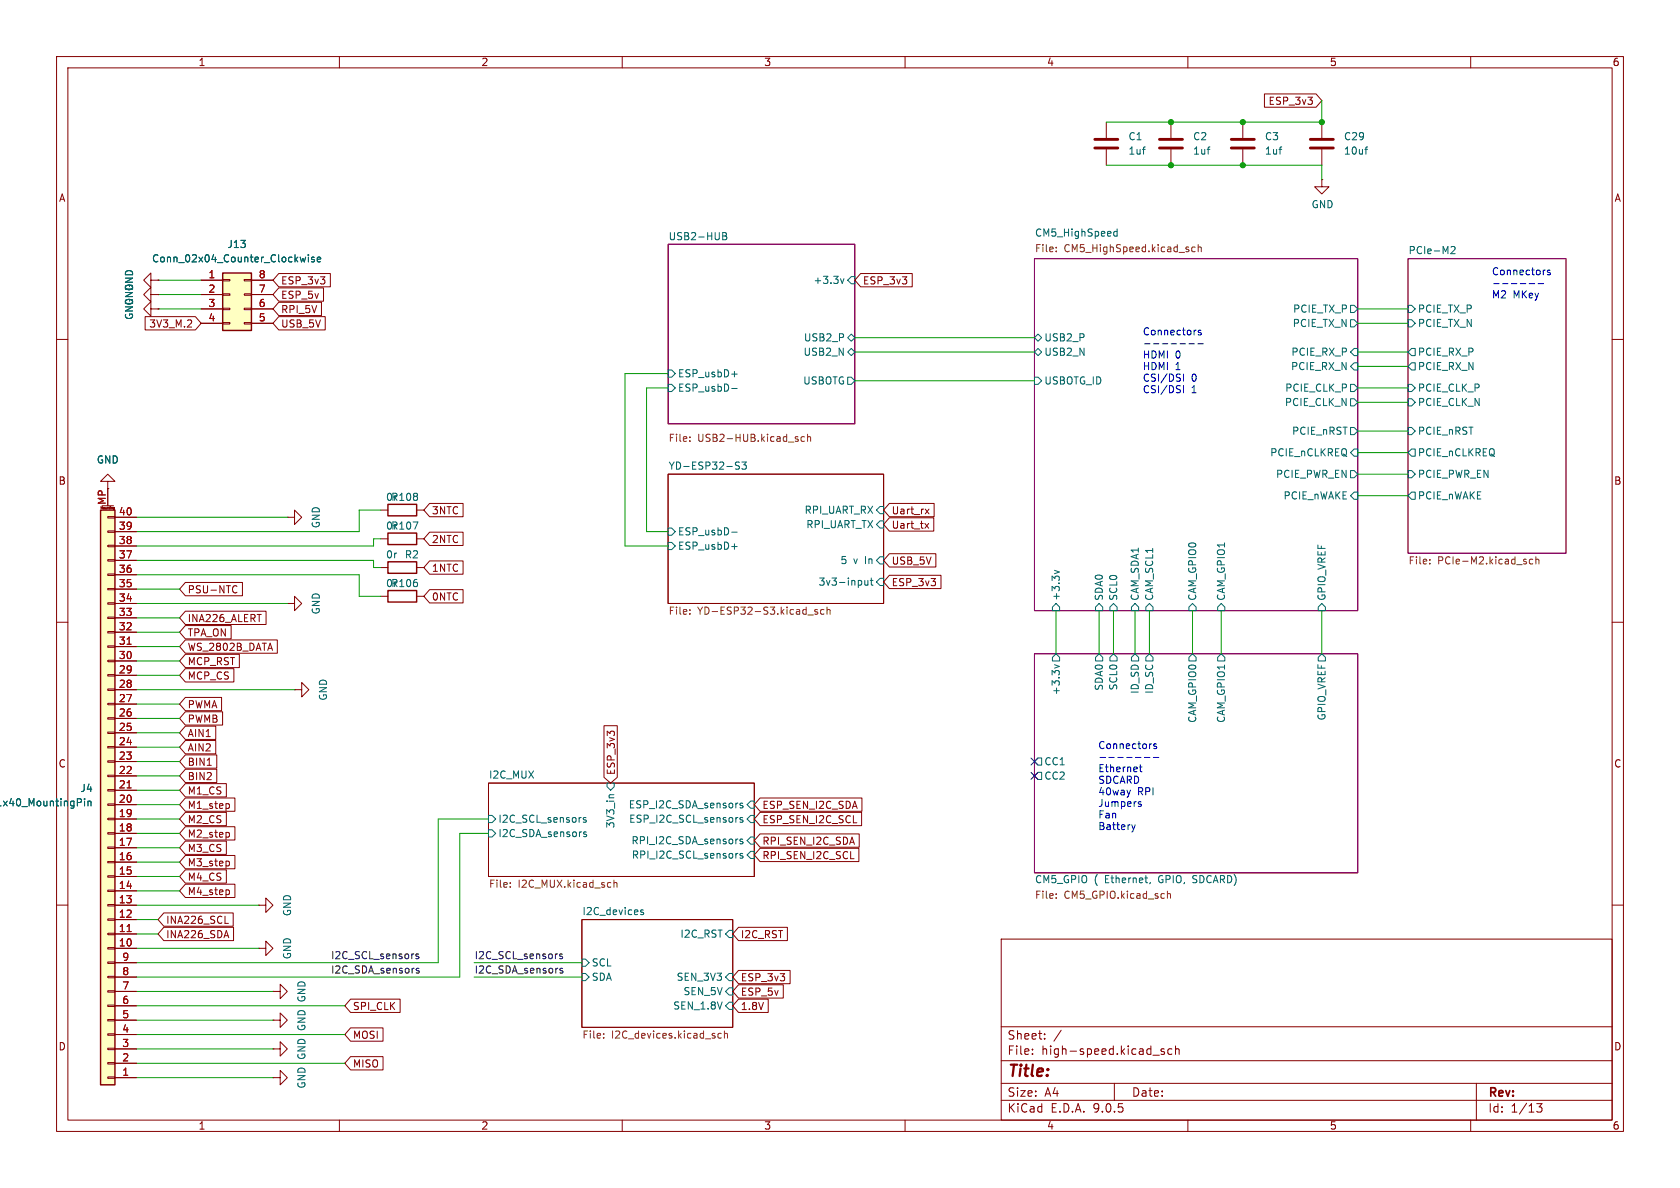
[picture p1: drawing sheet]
<svg xmlns="http://www.w3.org/2000/svg" width="297mm" height="210mm" viewBox="0 0 297 210" stroke-linecap="round" stroke-linejoin="round" font-family="sans-serif">
<g fill="none" stroke="#840000" stroke-width=".18">
<path d="M10 10h277v190h-277zM12 12h273v186h-273zM60 10v2M110 10v2M160 10v2M210 10v2M260 10v2M195.6 21.6v2.8M195.6 26.4v2.8M207 21.6v2.8M207 26.4v2.8M26.7 49.5v1.3l-1.3-1.3 1.3-1.2v1.2h1.2"/>
<path d="M26.7 52.1v1.2l-1.3-1.2 1.3-1.3v1.3h1.2M26.7 54.6v1.3l-1.3-1.3 1.3-1.3v1.3h1.2M27.9 49.5h.1M27.9 52.1h.1M27.9 54.6h.1M10 60h2M285 60h2M19 85.1h-1.2l1.2-1.3 1.3 1.3h-1.3v1.3M50.8 91.4h1.3v1.3l1.2-1.3-1.2-1.2v1.2M50.8 91.4h.1M67.3 90.2h1.3M73.7 90.2h1.2"/>
<path d="M118.1 83.8h38.1v22.9h-38.1zM10 110h2M50.8 106.7h1.3v1.3l1.2-1.3-1.2-1.3v1.3M50.8 106.7h.1M285 110h2M52.1 121.9h1.2v1.3l1.3-1.3-1.3-1.2v1.2M52.1 121.9h.1M86.4 138.4h46.9v16.5h-46.9zM10 160h2M102.9 162.6h26.6v19h-26.6zM177 166h108v32h-108zM285 160h2"/>
<path d="M48.3 190.5h1.2v1.3l1.3-1.3-1.3-1.3v1.3M48.3 190.5h.1M60 198v2M110 198v2M160 198v2M177 194.5h108M177 191.5h108M177 187.5h108M177 181.5h108M182.5 186.3v.1M182.5 185.5v.1M184.7 183.6v.1"/>
<path d="M184.7 182.8v.1M187.6 182.1l-1.3 2M197 191.5v3M203.8 186.5h1.2M205.8 185.5l-.3-.1-.3 .2 .1 .2 .5 .2v.3h-.6M207.2 185.5l-.5-.1-.2 .3v.4l.1 .2h.6M207.8 185.5l.2-.1 .4 .1 .1 .9M207.8 184.9v1.5M210 198v2M260 198v2M261 191.5v6.5M271.7 195.1h.9l-.5 .6 .4 .1v.7l-.2 .1-.6-.1"/>
</g>
<path d="M118.1 43.2h33v31.7h-33zM182.9 45.7h57.1v62.3h-57.1zM248.9 45.7h28v52.1h-28zM182.9 115.6h57.1v38.7h-57.1z" fill="none" stroke="#840084" stroke-width=".18"/>
<g fill="none" stroke="#006464" stroke-width=".18">
<path d="M202 26.4h.5M202.3 26h.2M213.4 26.4h.5M213.8 26h.1M127.8 41.1h.4l.2 .3-.2 .3 .2 .1 .1 .3-.3 .3h-.4zM127.8 41.7h.4M148.6 49.3l.3 .8 .3-.8M149.9 59.7l.6-.6 .6 .6-.6 .6zM150.5 48.9h.6v1.3h-.6l-.6-.7zM182.9 59.7l.6-.6 .6 .6-.6 .6zM197.5 40.5v1.2M197.5 41l-.4-.1-.2 .2 .1 .6h.5"/>
<path d="M238.8 54h.6l.6 .6-.6 .6h-.6zM238.8 56.5h.6l.6 .7-.6 .6h-.6zM248.9 54h.7l.6 .6-.6 .6h-.7zM248.9 56.5h.7l.6 .7-.6 .6h-.7zM256.5 43.7l.5-.1 .2 .3-.7 .9h.7M118.1 65.4h.6l.7 .6-.7 .7h-.6zM118.1 67.9h.6l.7 .7-.7 .6h-.6zM129.4 66.1h.9M129.4 68.7h.9M149.9 62.2l.6-.6 .6 .6-.6 .7zM149.9 66.7h.6l.6 .6-.6 .6h-.6zM182.9 62.2l.6-.6 .6 .6-.6 .7z"/>
<path d="M182.9 66.7h.6l.6 .6-.6 .6h-.6zM238.8 67.9h.6l.6 .7-.6 .6h-.6zM238.8 70.5h.6l.6 .6-.6 .7h-.6zM238.8 75.6h.6l.6 .6-.6 .6h-.6zM238.8 62.2l.6-.6h.6v1.3h-.6zM238.8 64.8l.6-.7h.6v1.3h-.6zM239.4 79.4h.6v1.2h-.6l-.6-.6zM248.9 67.9h.7l.6 .7-.6 .6h-.7zM248.9 70.5h.7l.6 .6-.6 .7h-.7zM248.9 75.6h.7l.6 .6-.6 .6h-.7zM249.6 79.4h.6v1.2h-.6l-.7-.6zM249.6 61.6h.6v1.3h-.6l-.7-.7z"/>
<path d="M249.6 64.1h.6v1.3h-.6l-.7-.6zM118.1 95.9h.6l.7 .6-.7 .7h-.6zM118.1 93.3h.6l.7 .7-.7 .6h-.6zM129.4 96.6h.9M129.4 94.1h.9M130.7 81.7h-.5l-.1 .1v.4l.5 .2 .1 .3-.2 .2h-.5M131.2 81.7h.7l-.4 .5 .4 .1v.5l-.2 .1-.5-.1M154.9 99.1l.7-.7h.6v1.3h-.6zM154.9 92.7l.7-.6h.6v1.2h-.6zM155.6 89.5h.6v1.3h-.6l-.7-.6zM238.8 83.2h.6l.6 .6-.6 .7h-.6zM239.4 87h.6v1.3h-.6l-.6-.7z"/>
<path d="M248.9 83.2h.7l.6 .6-.6 .7h-.7zM249.6 87h.6v1.3h-.6l-.7-.7zM152.9 102.6v.8h.3l.2-.1M153.4 102.6v.8M153.9 102.6h.4M154 102.2v1.1l.3 .1M154.9 102.9l.7-.7h.6v1.3h-.6zM186.4 100.8l.9 .3-.9 .3M186.4 117.5l.9 .3-.9 .3M186.7 106.7l.6 .6v.7h-1.2v-.7zM186.7 115.6l.6 .6v.6h-1.2v-.6zM194.3 106.7l.6 .6v.7h-1.2v-.7z"/>
<path d="M194.3 115.6l.6 .6v.6h-1.2v-.6zM196.8 106.7l.7 .6v.7h-1.3v-.7zM196.8 115.6l.7 .6v.6h-1.3v-.6zM200.7 106.7l.6 .6v.7h-1.3v-.7zM200.7 115.6l.6 .6v.6h-1.3v-.6zM203.2 106.7l.6 .6v.7h-1.2v-.7zM203.2 115.6l.6 .6v.6h-1.2v-.6zM210.8 106.7l.7 .6v.7h-1.3v-.7zM210.8 115.6l.7 .6v.6h-1.3v-.6zM215.9 106.7l.6 .6v.7h-1.2v-.7zM215.9 115.6l.6 .6v.6h-1.2v-.6zM233 107.3l.7-.6 .6 .6v.7h-1.3z"/>
<path d="M233.7 115.6l.6 .6v.6h-1.3v-.6zM107.3 138.4h1.3v.7l-.7 .6-.6-.6zM183.5 134h.6v1.3h-.6l-.6-.7zM183.5 136.5h.6v1.3h-.6l-.6-.6zM86.4 144.1h.6l.6 .7-.6 .6h-.6zM86.4 146.7h.6l.6 .6-.6 .7h-.6zM103.6 144.6l-.3-.1-.2 .2 .1 .2 .4 .1v.3h-.5M103.7 147.1h-.3l-.2 .1v.2l.5 .1v.3h-.5M108.5 140.5h-.8M130.3 150.9h.1M131.3 144.6l-.3-.1-.2 .2 .1 .2 .4 .1v.3h-.5M131.3 142h-.3l-.2 .2 .1 .1 .4 .2v.3h-.5"/>
<path d="M131.3 148.4l-.3-.1-.2 .2 .1 .2 .4 .1v.3h-.5M131.3 150.9h-.3l-.2 .1 .1 .2 .4 .1v.3h-.5M132.7 144.1h.6v1.3h-.6l-.6-.6zM132.7 141.6h.6v1.3h-.6l-.6-.7zM132.7 150.5h.6v1.3h-.6l-.6-.7zM132.7 148h.6v1.2h-.6l-.6-.6zM203.4 156l-.2 .2M102.9 169.5h.6l.6 .7-.6 .6h-.6zM102.9 172.1h.6l.6 .6-.6 .7h-.6zM113.7 160.9l-.3-.1-.1 .2v.2l.4 .1v.3h-.4M128.9 174.6h.6v1.3h-.6l-.6-.6zM128.9 164.5h.6v1.2h-.6l-.6-.6z"/>
<path d="M128.9 172.1h.6v1.3h-.6l-.6-.7zM128.9 177.2h.6v1.2h-.6l-.6-.6z"/>
</g>
<g fill="none" stroke="#725600" stroke-width=".18">
<path d="M186.7 43.7v.1M186.7 44.4v.1M211.3 43.7h-.4l-.2 .2 .1 .5h.5M211.8 43.8l.2-.1h.3l.1 .8M211.8 43.2v1.3M122 77.9v.1M122 77.2v.2M142.2 77.2h-.3l-.3 .2 .1 .6h.5M142.8 77.3l.1-.1h.3l.1 .8M142.8 76.8v1.2M252.8 99.6v.1M252.8 98.9v.1"/>
<path d="M271 98.9h-.4l-.2 .2 .1 .5h.5M271.5 99l.2-.1h.3l.1 .8M271.5 98.4v1.3M122 107.8v.1M122 108.5v.1M142.8 108.7h1M144.5 107.8l-.3-.1-.2 .2 .1 .2 .4 .1v.3h-.5M145.7 107.8l-.4-.1-.2 .3 .1 .5h.5M146.2 107.9l.2-.2 .3 .1 .1 .8M146.2 107.3v1.3M90.2 156.7v.1M90.2 156.1v.1"/>
<path d="M108.5 155.6v1.2M108.5 156.1l.2-.1 .3 .1 .1 .7M186.7 158v.1M186.7 158.7v.1M206.4 157.5v1.3M206.4 158.1l.2-.1h.3v.8M106.7 183.4v.1M106.7 182.7v.2M127.5 182.7h-.3l-.3 .2 .1 .6h.5M128.1 182.8l.1-.1h.4v.8M128.1 182.2v1.3"/>
</g>
<path d="M68.6 89.2h5.1v2h-5.1z" fill="none" stroke="#840000" stroke-width=".25"/>
<path d="M193.5 24.6h4.1M193.5 26.2h4.1M205 24.6h4M205 26.2h4" fill="none" stroke="#840000" stroke-width=".51"/>
<path d="M17.8 90.2h2.5v101.6h-2.5z" fill="#ffffc2"/>
<path d="M17.8 90.2h2.5v101.6h-2.5zM68.6 94.2h5.1v2.1h-5.1zM68.6 99.3h5.1v2h-5.1zM68.6 104.4h5.1v2h-5.1z" fill="none" stroke="#840000" stroke-width=".25"/>
<g fill="none" stroke="#840000" stroke-width=".18">
<path d="M233.7 31.8v1.2h1.2l-1.2 1.3-1.3-1.3h1.3M233.7 31.8h.1M17.9 90v-.4l.1 .2 .1-.2v.4M18 89.4h2.1M19 98.9h1.3v.3h-1.3zM19 96.4h1.3v.2h-1.3zM19 93.9h1.3v.2h-1.3zM19 91.3h1.3v.3h-1.3zM19 86.4v3M19.3 89.6v.3M19.5 89.6h.1M20.1 89.9v.1"/>
<path d="M20.1 89.7v.2M20.1 89.7h.1v.3M20.1 89.7h.1M20.2 90l-.1 .1M20.2 90h.1M20.2 89.9l-.1 .1M20.3 99.1h3.8M20.3 96.5h3.8M20.3 94h3.8M20.3 91.4h3.8M67.3 95.3h1.3M73.7 95.3h1.2"/>
<path d="M19 119.3h1.3v.2h-1.3zM19 116.7h1.3v.3h-1.3zM19 114.2h1.3v.2h-1.3zM19 111.6h1.3v.3h-1.3zM19 109.1h1.3v.2h-1.3zM19 106.6h1.3v.2h-1.3zM19 104h1.3v.3h-1.3zM19 101.5h1.3v.2h-1.3zM20.3 119.4h3.8M20.3 116.8h3.8M20.3 114.3h3.8M20.3 111.8h3.8"/>
<path d="M20.3 109.2h3.8M20.3 106.7h3.8M20.3 104.1h3.8M20.3 101.6h3.8M67.3 105.4h1.3M67.3 100.3h1.3M73.7 105.4h1.2M73.7 100.3h1.2M19 139.6h1.3v.2h-1.3zM19 137h1.3v.3h-1.3zM19 134.5h1.3v.2h-1.3zM19 132h1.3v.2h-1.3z"/>
<path d="M19 129.4h1.3v.3h-1.3zM19 126.9h1.3v.2h-1.3zM19 124.3h1.3v.3h-1.3zM19 121.8h1.3v.2h-1.3zM20.3 139.7h3.8M20.3 137.2h3.8M20.3 134.6h3.8M20.3 132.1h3.8M20.3 129.5h3.8M20.3 127h3.8M20.3 124.5h3.8M20.3 121.9h3.8"/>
<path d="M19 159.9h1.3v.2h-1.3zM19 157.4h1.3v.2h-1.3zM19 154.8h1.3v.3h-1.3zM19 152.3h1.3v.2h-1.3zM19 149.7h1.3v.3h-1.3zM19 147.2h1.3v.2h-1.3zM19 144.7h1.3v.2h-1.3zM19 142.1h1.3v.3h-1.3zM20.3 157.5h3.8M20.3 154.9h3.8M20.3 152.4h3.8M20.3 149.9h3.8"/>
<path d="M20.3 147.3h3.8M20.3 144.8h3.8M20.3 142.2h3.8M19 177.7h1.3v.2h-1.3zM19 175.1h1.3v.3h-1.3zM19 172.6h1.3v.2h-1.3zM19 170.1h1.3v.2h-1.3zM19 167.5h1.3v.3h-1.3zM19 165h1.3v.2h-1.3zM19 162.4h1.3v.3h-1.3zM20.3 177.8h3.8M20.3 175.3h3.8"/>
<path d="M20.3 172.7h3.8M20.3 170.2h3.8M20.3 167.6h3.8M20.3 165.1h3.8M20.3 162.6h3.8M20.3 160h3.8M45.7 160h1.3v1.3l1.3-1.3-1.3-1.2v1.2M45.7 160h.1M45.7 167.6h1.3v1.3l1.3-1.3-1.3-1.2v1.2M45.7 167.6h.1M19 190.4h1.3v.2h-1.3zM19 187.8h1.3v.3h-1.3z"/>
<path d="M19 185.3h1.3v.2h-1.3zM19 182.8h1.3v.2h-1.3zM19 180.2h1.3v.3h-1.3zM20.3 190.5h3.8M20.3 188h3.8M20.3 185.4h3.8M20.3 182.9h3.8M20.3 180.3h3.8"/>
</g>
<path d="M22.5 113.9h.7M22.5 139.3h.7M22.5 164.7h.7" fill="none" stroke="#a90000" stroke-width=".18"/>
<path d="M73 92.3h.9l-.6 1.2M13.7 141.9l.6-.1 .1-.2-.1-.3-.6-.1v1.3M14.9 141.2v.1M14.9 141.6v.9M15.6 141.6v.9M15.6 141.7l.1-.1 .3 .1 .1 .8" fill="none" stroke="#006464" stroke-width=".18"/>
<path d="M39.4 48.3h5v10.1h-5z" fill="#ffffc2"/>
<path d="M39.4 48.3h5v10.1h-5z" fill="none" stroke="#840000" stroke-width=".25"/>
<g fill="none" stroke="#840000" stroke-width=".18">
<path d="M223.5 16.6h9.2l1 1.2-1 1.2h-9.2zM219.7 21.6v2.8M219.7 26.4v2.8M233.7 21.6v2.8M233.7 26.4v2.8M25.7 56h8.8l1.1 1.2-1.1 1.1h-8.8zM27.9 54.6h.1M27.9 52.1h.1M27.9 49.5h.1M35.6 49.5h3.8M35.6 52.1h3.8M35.6 54.6h3.8"/>
<path d="M35.6 57.2h3.8M39.4 49.4h1.2v.3h-1.2zM39.4 51.9h1.2v.3h-1.2zM39.4 54.5h1.2v.2h-1.2zM39.4 57h1.2v.3h-1.2zM43.2 49.4h1.2v.3h-1.2zM43.2 51.9h1.2v.3h-1.2zM43.2 54.5h1.2v.2h-1.2zM43.2 57h1.2v.3h-1.2zM44.4 49.5h3.9M44.4 52.1h3.9M44.4 54.6h3.9"/>
<path d="M44.4 57.2h3.9M49.3 50.9h7.9v2.3h-7.9l-1-1.1zM49.3 56h8.2v2.3h-8.2l-1-1.1zM49.3 53.4h7.5v2.4h-7.5l-1-1.2zM49.3 48.4h9.1v2.3h-9.1l-1-1.2zM152.1 48.4h9.2v2.3h-9.2l-1-1.2zM19 86.4v3M20.3 99.1h3.8M20.3 96.5h3.8M20.3 94h3.8M20.3 91.4h3.8M75.9 94.1h6v2.3h-6l-1-1.1z"/>
<path d="M75.9 89h6v2.3h-6l-1-1.1zM75.9 99.2h6v2.3h-6l-1-1.2zM157.2 97.9h8.2v2.3h-8.2l-1-1.1zM157.2 91.5h7.9v2.4h-7.9l-1-1.2zM157.2 89h7.9v2.3h-7.9l-1-1.1zM163.5 92.5l.7 .9M163.6 90l.6 .8M164.2 92.5l-.7 .9M164.2 90l-.6 .8M20.3 119.4h3.8M20.3 116.8h3.8M20.3 114.3h3.8"/>
<path d="M20.3 111.8h3.8M20.3 109.2h3.8M20.3 106.7h3.8M20.3 104.1h3.8M20.3 101.6h3.8M32.8 103h10.1v2.3h-10.1l-1.1-1.2zM32.8 108h14.2v2.4h-14.2l-1.1-1.2zM32.8 118.2h8.5v2.4h-8.5l-1.1-1.2zM32.8 115.7h9.5v2.3h-9.5l-1.1-1.2zM32.8 113.1h16.2v2.4h-16.2l-1.1-1.2zM32.8 110.6h8.1v2.3h-8.1l-1.1-1.1zM41.3 103.6l.4-.1 .2 .2"/>
<path d="M41.9 104.7l-.2 .1-.4-.1M75.9 104.2h6v2.4h-6l-1-1.2zM157.2 101.7h9.2v2.3h-9.2l-1-1.1zM20.3 139.7h3.8M20.3 137.2h3.8M20.3 134.6h3.8M20.3 132.1h3.8M20.3 129.5h3.8M20.3 127h3.8M20.3 124.5h3.8M20.3 121.9h3.8M32.8 123.3h6.4v2.3h-6.4l-1.1-1.1z"/>
<path d="M32.8 133.4h5.5v2.4h-5.5l-1.1-1.2zM32.8 136h5.5v2.3h-5.5l-1.1-1.1zM32.8 130.9h5.3v2.4h-5.3l-1.1-1.2zM32.8 125.8h6.6v2.4h-6.6l-1.1-1.2zM32.8 128.4h5.3v2.3h-5.3l-1.1-1.2zM32.8 138.5h7.2v2.4h-7.2l-1.1-1.2zM36.6 135.3h.8M106.8 128.3h2.3v9.1l-1.2 1-1.1-1zM20.3 157.5h3.8M20.3 154.9h3.8M20.3 152.4h3.8M20.3 149.9h3.8"/>
<path d="M20.3 147.3h3.8M20.3 144.8h3.8M20.3 142.2h3.8M32.8 153.8h7.2v2.3h-7.2l-1.1-1.2zM32.8 156.3h8.7v2.4h-8.7l-1.1-1.2zM32.8 143.6h7.2v2.4h-7.2l-1.1-1.2zM32.8 148.7h7.2v2.3h-7.2l-1.1-1.1zM32.8 146.1h8.7v2.4h-8.7l-1.1-1.2zM32.8 151.2h8.7v2.4h-8.7l-1.1-1.2zM32.8 141.1h8.7v2.3h-8.7l-1.1-1.2zM40.3 157.3l.3 .2v.4l-.3 .3M40.3 142.1l.3 .2v.4l-.3 .2"/>
<path d="M40.3 147.1l.3 .3v.3l-.3 .3M40.3 152.2l.3 .3v.3l-.3 .3M134.4 141.1h18v2.3h-18l-1.1-1.2zM134.4 150h17.4v2.3h-17.4l-1.1-1.2zM134.4 147.4h17.5v2.4h-17.5l-1.1-1.2zM134.4 143.6h17.9v2.4h-17.9l-1.1-1.2zM20.3 177.8h3.8M20.3 175.3h3.8M20.3 172.7h3.8M20.3 170.2h3.8M20.3 167.6h3.8M20.3 165.1h3.8"/>
<path d="M20.3 162.6h3.8M20.3 160h3.8M29 161.4h12.2v2.3h-12.2l-1.1-1.1zM29 163.9h12.3v2.4h-12.3l-1.1-1.2zM39.8 163.2h.6M40 164.5l.4 1.3M48.3 175.3h1.2v1.2l1.3-1.2-1.3-1.3v1.3M48.3 175.3h.1M62 176.6h8.7v2.4h-8.7l-1-1.2zM130.6 174.1h7.9v2.3h-7.9l-1.1-1.1zM130.6 176.6h5.2v2.4h-5.2l-1.1-1.2zM130.6 163.9h8.6v2.4h-8.6l-1.1-1.2z"/>
<path d="M130.6 171.5h9.1v2.4h-9.1l-1.1-1.2zM20.3 190.5h3.8M20.3 188h3.8M20.3 185.4h3.8M20.3 182.9h3.8M20.3 180.3h3.8M48.3 180.3h1.2v1.3l1.3-1.3-1.3-1.2v1.2M48.3 180.3h.1M48.3 185.4h1.2v1.3l1.3-1.3-1.3-1.2v1.2M48.3 185.4h.1M62 181.7h5.7v2.4h-5.7l-1-1.2zM62 186.8h5.7v2.3h-5.7l-1-1.1z"/>
</g>
<g fill="none" stroke="#006464" stroke-width=".18">
<path d="M226.1 26.4h.5M226.5 26h.1M241.3 26.4h.5M241.8 26h-.3M54 45.5l-.2 .8-.2-.6M54.5 45v.2M54.5 45.5v.8M55.5 45.5h-.3l-.1 .1v.2l.4 .1v.3h-.4M56.1 45.9l.6-.1-.1-.3h-.3l-.2 .1 .1 .6h.4M13.7 141.9l.6-.1 .1-.2-.1-.3-.6-.1v1.3M14.9 141.2v.1M14.9 141.6v.9"/>
<path d="M15.6 141.6v.9M15.6 141.7l.1-.1 .3 .1 .1 .8"/>
</g>
<path d="M217.7 24.6h4M217.7 26.2h4M231.6 24.6h4.1M231.6 26.2h4.1" fill="none" stroke="#840000" stroke-width=".51"/>
<path d="M74 168.7l-.3-.1-.2 .2 .1 .2 .4 .1v.3h-.5M74.1 171.2h-.3l-.2 .2v.1l.5 .2v.3h-.5M99.4 168.7l-.3-.1-.2 .2 .1 .2 .4 .1v.3h-.5M99.5 171.2h-.3l-.2 .2v.1l.5 .2v.3h-.5" fill="none" stroke="#0f0f0f" stroke-width=".18"/>
<g fill="none" stroke="#009600" stroke-width=".18">
<path d="M233.7 17.8v3.8h-38.1M195.6 29.2h38.1v2.6M27.9 54.6h7.7M27.9 52.1h7.7M27.9 49.5h7.7M151.1 59.7h31.8M240 54.6h8.9M240 57.2h8.9M118.1 68.6h-3.8v25.4h3.8M118.1 66h-7.6v30.5h7.6M151.1 62.2h31.8M151.1 67.3h31.8"/>
<path d="M240 64.8h8.9M240 62.2h8.9M240 68.6h8.9M240 76.2h8.9M240 71.1h8.9M24.1 99.1h41.9v1.2h1.3M24.1 91.4h26.7M67.3 90.2h-3.8v3.8h-39.4M67.3 95.3h-1.3v1.2h-41.9M240 80h8.9M240 87.6h8.9M240 83.8h8.9"/>
<path d="M24.1 116.8h7.6M24.1 119.4h7.6M24.1 114.3h7.6M24.1 111.8h7.6M24.1 109.2h7.6M24.1 104.1h7.6M24.1 106.7h26.7M24.1 101.6h39.4v3.8h3.8M186.7 108v7.6M194.3 108v7.6M196.8 108v7.6M200.7 108v7.6"/>
<path d="M203.2 108v7.6M210.8 108v7.6M215.9 108v7.6M233.7 108v7.6M24.1 137.2h7.6M24.1 139.7h7.6M24.1 134.6h7.6M24.1 132.1h7.6M24.1 129.5h7.6M24.1 124.5h7.6M24.1 127h7.6M24.1 121.9h28"/>
<path d="M24.1 144.8h7.6M24.1 147.3h7.6M24.1 149.9h7.6M24.1 142.2h7.6M24.1 152.4h7.6M24.1 154.9h7.6M24.1 157.5h7.6M86.4 144.8h-8.9v25.4h-53.4M86.4 147.3h-5.1v25.4h-57.2M24.1 177.8h36.9M24.1 162.6h3.8M24.1 165.1h3.8"/>
<path d="M24.1 175.3h24.2M24.1 167.6h21.6M24.1 160h21.6M83.8 172.7h19.1M83.8 170.2h19.1M24.1 188h36.9M24.1 180.3h24.2M24.1 185.4h24.2M24.1 190.5h24.2M24.1 182.9h36.9"/>
</g>
<path d="M182.3 136.6l1.2 1.2M182.3 134l1.2 1.2M183.5 136.6l-1.2 1.2M183.5 134l-1.2 1.2" fill="none" stroke="#000084" stroke-width=".18"/>
<g fill="none" stroke="#0000c2" stroke-width=".18">
<path d="M212.3 58.4h-.3l-.2 .1 .1 .2 .4 .2v.3h-.5M264.1 50.1h.9M265.6 50.1h1M267.2 50.1h1M268.8 50.1h.9M270.3 50.1h1M271.9 50.1h1M274 47.8l-.3-.1-.2 .2 .1 .2 .4 .1v.3h-.5M202.3 60.8h1M203.9 60.8h1M205.5 60.8h.9M207 60.8h1"/>
<path d="M208.6 60.8h1M209.2 66.1v1.3M209.2 68.2v1.2M210.2 60.8h1M211.8 60.8h.9M194.5 133.9h.9M196 133.9h1M197.6 133.9h1M199.2 133.9h.9M199.8 139.7l-.3 .8M200.7 133.9h1M201.4 135.6h.5"/>
<path d="M201.6 135.2v1l.3 .2M202.3 133.9h1M203.9 133.9h1M204.4 131.6l-.3-.1-.1 .2v.2l.4 .1v.3h-.4M200.1 145.8l.3 .9M200.4 146.7l-.2 .3M200.7 145.8l-.3 .9M201.3 142.1l.5 .2-.1 .2-.3 .1M201.3 141.8h.4"/>
</g>
<path d="M22.5 113.9h.7M22.5 139.3h.7M22.5 164.7h.7" fill="none" stroke="#a90000" stroke-width=".18"/>
<g fill="#009600" stroke="#009600" stroke-width=".18">
<circle cx="207" cy="21.6" r=".46"/>
<circle cx="207" cy="29.2" r=".46"/>
<circle cx="219.7" cy="21.6" r=".46"/>
<circle cx="219.7" cy="29.2" r=".46"/>
<circle cx="233.7" cy="21.6" r=".46"/>
</g>
<text font-size="2.8" fill="#840000" x="178" y="190.9">Title:</text>
<g font-size="2.1" fill="#840000">
<text x="178" y="184">Sheet:</text>
<text x="178" y="186.7">File:</text>
<text x="184.1" y="186.7">high-speed.kicad_sch</text>
<text x="178" y="196.9">KiCad</text>
<text x="178" y="194.1">Size:</text>
<text x="184.7" y="194.1">A4</text>
<text x="185.7" y="196.9">E.D.A.</text>
<text x="193.3" y="196.9">9.0.5</text>
<text x="200" y="194.1">Date:</text>
<text x="263" y="194.3">Rev:</text>
<text x="263" y="196.9">Id:</text>
<text x="267.1" y="196.9">1/13</text>
</g>
<g font-size="1.8" fill="#840000">
<text x="35" y="11.9">1</text>
<text x="85" y="11.9">2</text>
<text x="135" y="11.9">3</text>
<text x="185" y="11.9">4</text>
<text x="235" y="11.9">5</text>
<text x="285" y="11.9">6</text>
<text x="224.2" y="18.7">ESP_3v3</text>
<text x="10.3" y="35.9">A</text>
<text x="285.3" y="35.9">A</text>
<text x="49.6" y="53">ESP_5v</text>
<text x="49.6" y="50.5">ESP_3v3</text>
<text x="152.5" y="50.5">ESP_3v3</text>
<text x="26.3" y="58.1">3V3_M.2</text>
<text x="49.6" y="58.1">USB_5V</text>
<text x="49.6" y="55.6">RPI_5V</text>
<text x="10.3" y="85.9">B</text>
<text x="18.8" y="89.3" transform="rotate(-90 18.8 89.3)">MP</text>
<text x="285.3" y="85.9">B</text>
<text x="76.3" y="91.1">3NTC</text>
<text x="157.5" y="93.7">Uart_tx</text>
<text x="157.5" y="91.1">Uart_rx</text>
<text x="76.3" y="96.2">2NTC</text>
<text x="76.3" y="101.3">1NTC</text>
<text x="157.5" y="100">USB_5V</text>
<text x="33.1" y="105.1">PSU-NTC</text>
<text x="76.3" y="106.4">0NTC</text>
<text x="157.5" y="103.8">ESP_3v3</text>
<text x="33.1" y="110.2">INA226_ALERT</text>
<text x="33.1" y="112.7">TPA_ON</text>
<text x="33.1" y="117.8">MCP_RST</text>
<text x="33.1" y="115.3">WS_2802B_DATA</text>
<text x="33.1" y="125.4">PWMA</text>
<text x="33.1" y="120.3">MCP_CS</text>
<text x="33.1" y="128">PWMB</text>
<text x="33.1" y="130.5">AIN1</text>
<text x="10.3" y="135.9">C</text>
<text x="33.1" y="135.6">BIN1</text>
<text x="33.1" y="133">AIN2</text>
<text x="108.9" y="137.1" transform="rotate(-90 108.9 137.1)">ESP_3v3</text>
<text x="285.3" y="135.9">C</text>
<text x="33.1" y="138.1">BIN2</text>
<text x="33.1" y="140.7">M1_CS</text>
<text x="33.1" y="143.2">M1_step</text>
<text x="134.7" y="143.2">ESP_SEN_I2C_SDA</text>
<text x="33.1" y="145.7">M2_CS</text>
<text x="33.1" y="148.3">M2_step</text>
<text x="134.7" y="149.5">RPI_SEN_I2C_SDA</text>
<text x="134.7" y="145.7">ESP_SEN_I2C_SCL</text>
<text x="33.1" y="155.9">M4_CS</text>
<text x="33.1" y="150.8">M3_CS</text>
<text x="33.1" y="153.4">M3_step</text>
<text x="134.7" y="152.1">RPI_SEN_I2C_SCL</text>
<text x="33.1" y="158.4">M4_step</text>
<text x="29.3" y="163.5">INA226_SCL</text>
<text x="29.3" y="166.1">INA226_SDA</text>
<text x="130.9" y="166.1">I2C_RST</text>
<text x="130.9" y="173.7">ESP_3v3</text>
<text x="62.3" y="178.8">SPI_CLK</text>
<text x="130.9" y="176.2">ESP_5v</text>
<text x="130.9" y="178.8">1.8V</text>
<text x="10.3" y="185.9">D</text>
<text x="62.3" y="183.8">MOSI</text>
<text x="285.3" y="185.9">D</text>
<text x="62.3" y="188.9">MISO</text>
<text x="35" y="199.9">1</text>
<text x="85" y="199.9">2</text>
<text x="135" y="199.9">3</text>
<text x="185" y="199.9">4</text>
<text x="235" y="199.9">5</text>
<text x="285" y="199.9">6</text>
</g>
<g font-size="1.8" fill="#006464">
<text x="199.4" y="25">C1</text>
<text x="199.4" y="27.5">1uf</text>
<text x="210.8" y="25">C2</text>
<text x="210.8" y="27.5">1uf</text>
<text x="223.5" y="25">C3</text>
<text x="223.5" y="27.5">1uf</text>
<text x="237.5" y="27.5">10uf</text>
<text x="237.5" y="25">C29</text>
<text x="182.9" y="41.9">CM5_HighSpeed</text>
<text x="231.8" y="37">GND</text>
<text x="26.8" y="46.6">Conn_02x04_Counter_Clockwise</text>
<text x="40.1" y="44">J13</text>
<text x="118.1" y="42.5">USB2-HUB</text>
<text x="248.9" y="45">PCIe-M2</text>
<text x="143.7" y="50.4">+3.3v</text>
<text x="23.7" y="56.6" transform="rotate(-90 23.7 56.6)">GND GND</text>
<text x="228.4" y="58">PCIE_TX_N</text>
<text x="228.5" y="55.5">PCIE_TX_P</text>
<text x="250.6" y="55.5">PCIE_TX_P</text>
<text x="250.6" y="58">PCIE_TX_N</text>
<text x="142" y="63.1">USB2_N</text>
<text x="142" y="60.6">USB2_P</text>
<text x="184.5" y="63.1">USB2_N</text>
<text x="184.5" y="60.6">USB2_P</text>
<text x="228.1" y="65.6">PCIE_RX_N</text>
<text x="228.2" y="63.1">PCIE_RX_P</text>
<text x="250.6" y="63.1">PCIE_RX_P</text>
<text x="250.6" y="65.6">PCIE_RX_N</text>
<text x="119.8" y="66.9">ESP_usbD+</text>
<text x="119.8" y="69.4">ESP_usbD-</text>
<text x="141.9" y="68.2">USBOTG</text>
<text x="184.5" y="68.2">USBOTG_ID</text>
<text x="227" y="72">PCIE_CLK_N</text>
<text x="227.1" y="69.4">PCIE_CLK_P</text>
<text x="250.6" y="69.4">PCIE_CLK_P</text>
<text x="250.6" y="72">PCIE_CLK_N</text>
<text x="228.3" y="77.1">PCIE_nRST</text>
<text x="250.6" y="77.1">PCIE_nRST</text>
<text x="17" y="82.1">GND</text>
<text x="118.1" y="83.1">YD-ESP32-S3</text>
<text x="224.4" y="80.9">PCIE_nCLKREQ</text>
<text x="250.6" y="80.9">PCIE_nCLKREQ</text>
<text x="68.1" y="88.7">0rR108</text>
<text x="225.5" y="84.7">PCIE_PWR_EN</text>
<text x="226.8" y="88.5">PCIE_nWAKE</text>
<text x="250.6" y="84.7">PCIE_PWR_EN</text>
<text x="250.6" y="88.5">PCIE_nWAKE</text>
<text x="56.7" y="93.5" transform="rotate(-90 56.7 93.5)">GND</text>
<text x="68.1" y="93.8">0rR107</text>
<text x="119.8" y="94.8">ESP_usbD-</text>
<text x="142.1" y="91">RPI_UART_RX</text>
<text x="142.4" y="93.6">RPI_UART_TX</text>
<text x="68.1" y="98.9">0r</text>
<text x="71.5" y="98.9">R2</text>
<text x="119.8" y="97.4">ESP_usbD+</text>
<text x="148.5" y="99.9">5</text>
<text x="150.9" y="99.9">v</text>
<text x="153" y="99.9">In</text>
<text x="68.1" y="104">0rR106</text>
<text x="144.6" y="103.7">3v3-input</text>
<text x="187.6" y="106.3" transform="rotate(-90 187.6 106.3)">+3.3v</text>
<text x="195.2" y="106.3" transform="rotate(-90 195.2 106.3)">SDA0</text>
<text x="197.7" y="106.3" transform="rotate(-90 197.7 106.3)">SCL0</text>
<text x="201.5" y="106.3" transform="rotate(-90 201.5 106.3)">CAM_SDA1</text>
<text x="204.1" y="106.3" transform="rotate(-90 204.1 106.3)">CAM_SCL1</text>
<text x="211.7" y="106.3" transform="rotate(-90 211.7 106.3)">CAM_GPIO0</text>
<text x="216.8" y="106.3" transform="rotate(-90 216.8 106.3)">CAM_GPIO1</text>
<text x="234.5" y="106.3" transform="rotate(-90 234.5 106.3)">GPIO_VREF</text>
<text x="56.7" y="108.7" transform="rotate(-90 56.7 108.7)">GND</text>
<text x="58" y="124" transform="rotate(-90 58 124)">GND</text>
<text x="187.6" y="123" transform="rotate(-90 187.6 123)">+3.3v</text>
<text x="195.2" y="122.2" transform="rotate(-90 195.2 122.2)">SDA0</text>
<text x="197.7" y="122.1" transform="rotate(-90 197.7 122.1)">SCL0</text>
<text x="201.5" y="122.7" transform="rotate(-90 201.5 122.7)">ID_SD</text>
<text x="204.1" y="122.7" transform="rotate(-90 204.1 122.7)">ID_SC</text>
<text x="211.7" y="127.9" transform="rotate(-90 211.7 127.9)">CAM_GPIO0</text>
<text x="216.8" y="127.9" transform="rotate(-90 216.8 127.9)">CAM_GPIO1</text>
<text x="234.5" y="127.5" transform="rotate(-90 234.5 127.5)">GPIO_VREF</text>
<text x="86.4" y="137.7">I2C_MUX</text>
<text x="184.5" y="135.5">CC1</text>
<text x="-.6" y="142.7">x40_MountingPin</text>
<text x="14.1" y="140.2">J4</text>
<text x="111.1" y="143.1">ESP_I2C_SDA_sensors</text>
<text x="184.5" y="138">CC2</text>
<text x="88" y="145.6">I2C_SCL_sensors</text>
<text x="88" y="148.2">I2C_SDA_sensors</text>
<text x="108.8" y="146.5" transform="rotate(-90 108.8 146.5)">3V3_in</text>
<text x="111.1" y="145.6">ESP_I2C_SCL_sensors</text>
<text x="111.5" y="149.5">RPI_I2C_SDA_sensors</text>
<text x="111.6" y="152">RPI_I2C_SCL_sensors</text>
<text x="102.9" y="161.8">I2C_devices</text>
<text x="182.9" y="156.2">CM5_GPIO</text>
<text x="193.4" y="156.2">(</text>
<text x="195.4" y="156.2">Ethernet,</text>
<text x="205.1" y="156.2">GPIO,</text>
<text x="211.3" y="156.2">SDCARD)</text>
<text x="51.7" y="162.1" transform="rotate(-90 51.7 162.1)">GND</text>
<text x="120.2" y="166">I2C_RST</text>
<text x="51.7" y="169.7" transform="rotate(-90 51.7 169.7)">GND</text>
<text x="104.5" y="171">SCL</text>
<text x="104.5" y="173.6">SDA</text>
<text x="119.5" y="173.6">SEN_3V3</text>
<text x="54.2" y="177.3" transform="rotate(-90 54.2 177.3)">GND</text>
<text x="118.9" y="178.7">SEN_1.8V</text>
<text x="120.7" y="176.1">SEN_5V</text>
<text x="54.2" y="182.4" transform="rotate(-90 54.2 182.4)">GND</text>
<text x="54.2" y="187.5" transform="rotate(-90 54.2 187.5)">GND</text>
<text x="54.2" y="192.5" transform="rotate(-90 54.2 192.5)">GND</text>
</g>
<g font-size="1.8" fill="#725600">
<text x="182.9" y="44.9">File:</text>
<text x="188.1" y="44.9">CM5_HighSpeed.kicad_sch</text>
<text x="118.1" y="78.4">File:</text>
<text x="123.3" y="78.4">USB2-HUB.kicad_sch</text>
<text x="248.9" y="100.1">File:</text>
<text x="254.1" y="100.1">PCIe-M2.kicad_sch</text>
<text x="118.1" y="109">File:</text>
<text x="123.3" y="109">YD-ESP32-S3.kicad_sch</text>
<text x="86.4" y="157.3">File:</text>
<text x="91.6" y="157.3">I2C_MUX.kicad_sch</text>
<text x="182.9" y="159.2">File:</text>
<text x="188.1" y="159.2">CM5_GPIO.kicad_sch</text>
<text x="102.9" y="183.9">File:</text>
<text x="108.1" y="183.9">I2C_devices.kicad_sch</text>
</g>
<g font-size="1.8" fill="#a90000">
<text x="36.8" y="49.3">1</text>
<text x="36.8" y="51.8">2</text>
<text x="45.6" y="49.3">8</text>
<text x="45.6" y="51.8">7</text>
<text x="36.8" y="54.4">3</text>
<text x="36.8" y="56.9">4</text>
<text x="45.6" y="54.4">6</text>
<text x="45.6" y="56.9">5</text>
<text x="20.9" y="93.7">39</text>
<text x="20.9" y="91.2">40</text>
<text x="20.9" y="101.3">36</text>
<text x="20.9" y="98.8">37</text>
<text x="20.9" y="96.3">38</text>
<text x="20.9" y="106.4">34</text>
<text x="20.9" y="103.9">35</text>
<text x="20.9" y="111.5">32</text>
<text x="20.9" y="109">33</text>
<text x="20.9" y="119.1">29</text>
<text x="20.9" y="116.6">30</text>
<text x="20.9" y="114">31</text>
<text x="20.9" y="124.2">27</text>
<text x="20.9" y="121.7">28</text>
<text x="20.9" y="131.8">24</text>
<text x="20.9" y="129.3">25</text>
<text x="20.9" y="126.7">26</text>
<text x="20.9" y="136.9">22</text>
<text x="20.9" y="134.4">23</text>
<text x="20.9" y="142">20</text>
<text x="20.9" y="139.4">21</text>
<text x="20.9" y="149.6">17</text>
<text x="20.9" y="147.1">18</text>
<text x="20.9" y="144.5">19</text>
<text x="20.9" y="154.7">15</text>
<text x="20.9" y="152.1">16</text>
<text x="20.9" y="159.8">13</text>
<text x="20.9" y="157.2">14</text>
<text x="20.9" y="167.4">10</text>
<text x="20.9" y="164.8">11</text>
<text x="20.9" y="162.3">12</text>
<text x="21.5" y="172.5">8</text>
<text x="21.5" y="169.9">9</text>
<text x="21.5" y="177.5">6</text>
<text x="21.5" y="175">7</text>
<text x="21.5" y="185.2">3</text>
<text x="21.5" y="182.6">4</text>
<text x="21.5" y="180.1">5</text>
<text x="21.5" y="190.2">1</text>
<text x="21.5" y="187.7">2</text>
</g>
<g font-size="1.8" fill="#0000c2">
<text x="263.7" y="48.7">Connectors</text>
<text x="263.7" y="52.8">M2</text>
<text x="267.5" y="52.8">MKey</text>
<text x="201.9" y="59.4">Connectors</text>
<text x="201.9" y="63.5">HDMI</text>
<text x="201.9" y="65.5">HDMI</text>
<text x="207.8" y="63.5">0</text>
<text x="207.8" y="65.5">1</text>
<text x="201.9" y="67.6">CSI/DSI</text>
<text x="201.9" y="69.6">CSI/DSI</text>
<text x="210.6" y="67.6">0</text>
<text x="210.6" y="69.6">1</text>
<text x="194.1" y="132.5">Connectors</text>
<text x="194.1" y="136.6">Ethernet</text>
<text x="194.1" y="138.6">SDCARD</text>
<text x="194.1" y="140.7">40way</text>
<text x="194.1" y="142.7">Jumpers</text>
<text x="201.1" y="140.7">RPI</text>
<text x="194.1" y="144.8">Fan</text>
<text x="194.1" y="146.8">Battery</text>
</g>
<g font-size="1.8" fill="#0f0f0f">
<text x="58.4" y="169.6">I2C_SCL_sensors</text>
<text x="58.4" y="172.2">I2C_SDA_sensors</text>
<text x="83.8" y="172.2">I2C_SDA_sensors</text>
<text x="83.8" y="169.6">I2C_SCL_sensors</text>
</g>
<text font-size=".5" fill="#840000" x="17.6" y="90.2">Mounting</text>
</svg>
